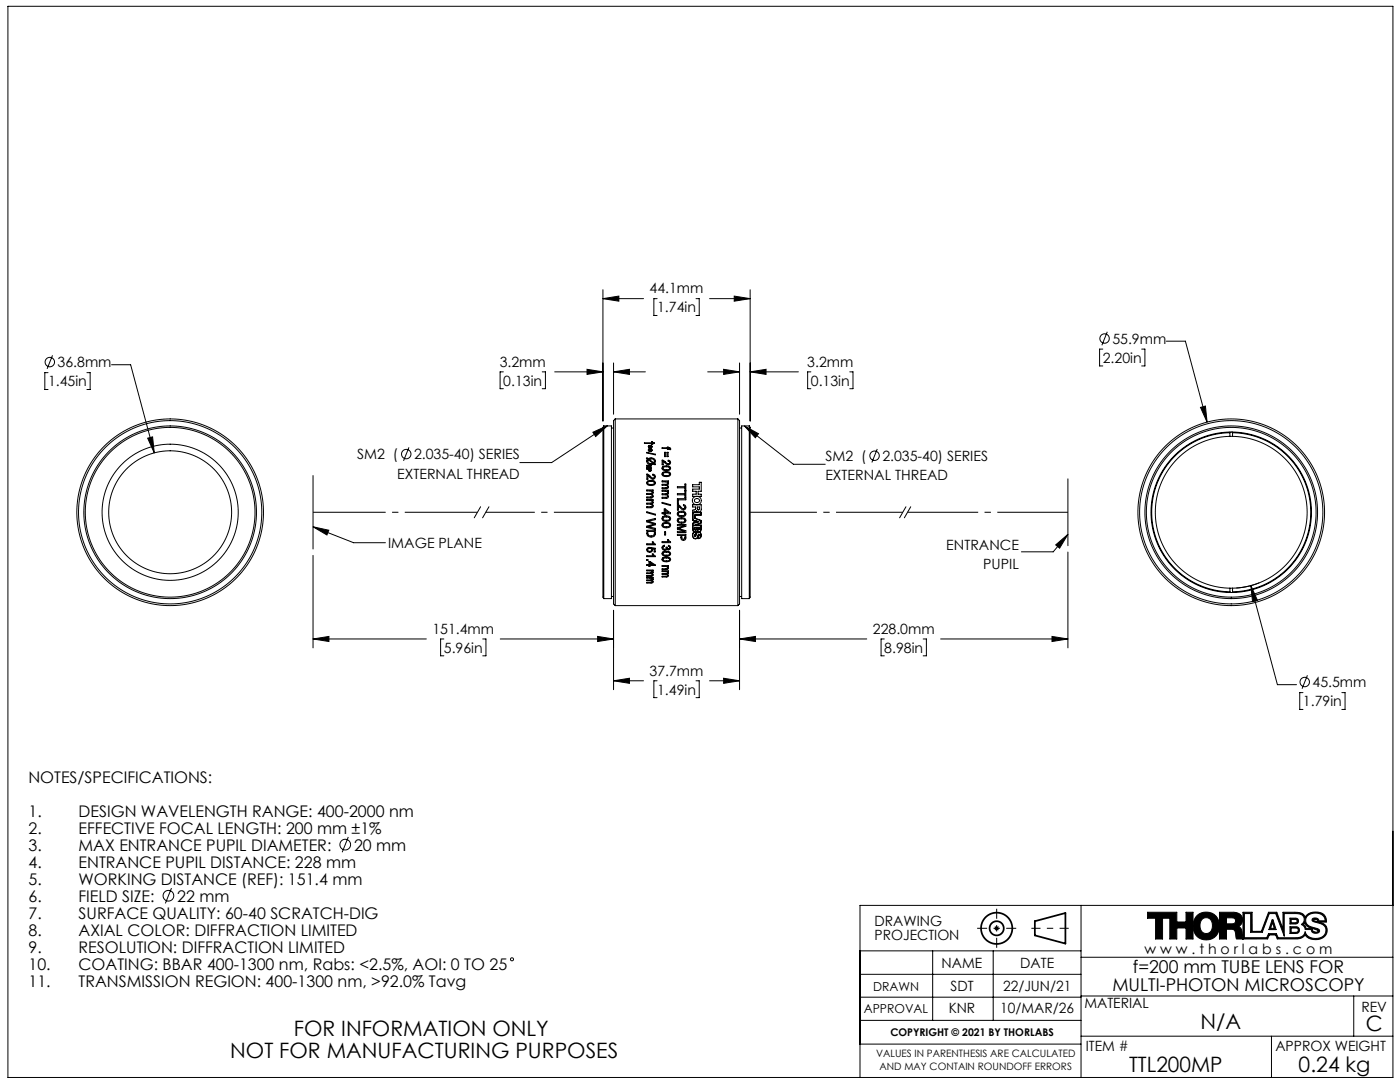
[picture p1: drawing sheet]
<svg xmlns="http://www.w3.org/2000/svg" width="279mm" height="216mm" viewBox="0 0 279 216" stroke-linecap="round" stroke-linejoin="round" font-family="sans-serif">
<g fill="none" stroke="#000" stroke-width=".2">
<path d="M1.6 1.3h276.4v213.7h-276.4zM120.3 59.6l3.2-.5v1zM120.3 57.8v26.2M120.3 59.6h8.1M131.1 59.6h-.6v3.4h.6M138.9 59.6h.6v3.4h-.6M141.6 59.6h8.1M146.5 59.1l3.2 .5-3.2 .5zM149.7 57.8v26.2M9.6 74.4h-.7v3.3h.7M10.5 70.9l-1.1 2.7M17.3 74.4h.7v3.3h-.7"/>
<path d="M22.3 72.8h3.8l4.7 17.6M100.5 74.2h-.7v3.4h.7M108.2 74.2h.7v3.4h-.7M110.7 74.2h9.6M117.2 73.7l3.1 .5-3.1 .5zM122.4 74.2l3.2-.5v1zM122.4 74.2h6.4M122.4 72.4v10.3M141.2 74.2h6.4M144.4 73.7l3.2 .5-3.2 .5zM147.6 72.4v10.3M149.7 74.2l3.2-.5v1z"/>
<path d="M149.7 74.2h9.6M161.8 74.2h-.6v3.4h.6M169.6 74.2h.6v3.4h-.6M220.1 69.7h-.7v3.3h.7M221 66.2l-1.1 2.7M227.8 69.7h.7v3.3h-.7M232.8 68.1h3.8l4.3 16.1M29.5 87.4l1-.2 .3 3.2zM62.5 94.9v14.7M81.6 89.3l-1.1 2.7M118.3 86.3l3-1.4-2.4 2.2zM120.5 85v34.4"/>
<path d="M120.5 85h1.5v34.4h-1.5M120.5 85l-.2 .3v33.9l.2 .2M121.3 84.9l-11.2 7.4h-6.4M122 85.4h.4M122.8 83.6v37.2M122.8 83.6l-.4 .3v36.6l.4 .3M122.8 83.6h24.5M128.6 88.4h1.7l-.1-.2 .4 .2-.5 .3 .2-.2zM129 91.5l.1-.1 .3 .1a.84 .84 0 0 1 .9-.1 .84 .84 0 0 1 .4 .9l-.1 .2 .2 .1-.1 .1-.2-.1a.92 .92 0 0 1-1.4-.6l.1-.4zM129.1 94.6l.4 .2 .5 .4a.33 .33 0 0 0 .6 0l-.1-.3-.2-.1v-.2a.52 .52 0 0 1 .3 .9 .52 .52 0 0 1-.9-.3l-.4-.3v.7h-.2zM129.1 99.7h1.2v.2h-.2a.37 .37 0 0 1 .3 .3 .37 .37 0 0 1-.3 .4 .39 .39 0 0 1 .2 .4 .39 .39 0 0 1-.4 .3h-.8v-.2h.9l.2-.2-.3-.3h-.8v-.2h.8a.23 .23 0 0 0 .3-.2 .23 .23 0 0 0-.2-.3h-.9zM129.1 97.8h1.2v.2h-.2a.36 .36 0 0 1 .3 .3 .36 .36 0 0 1-.3 .3 .39 .39 0 0 1 .2 .5 .39 .39 0 0 1-.4 .3h-.8v-.2l.9-.1 .2-.1-.3-.3h-.8v-.2h.8a.23 .23 0 0 0 .3-.2 .23 .23 0 0 0-.2-.3h-.9z"/>
<path d="M129.1 90.3l1.7 .3v.2l-1.7-.4zM129.1 93.5h.8a.3 .3 0 0 1 0 .5 .3 .3 0 0 1-.5-.2v-.2h-.3zM129.1 92.8h.8v.6l-.1-.5h-.2v.4l-.1-.4h-.3l-.1 .5zM129.2 96a1.2 1.2 0 0 1 1.6 .3 .95 .95 0 0 1-1.7 .3zM129.3 96.2l.4-.1a.73 .73 0 0 1 .9 .2 .85 .85 0 0 1-1.2 .3zM129.4 91.8l.9 .6-.7 .1a.44 .44 0 0 1-.2-.7zM129.4 89a.35 .35 0 0 1 .6-.1 .35 .35 0 0 1-.1 .5v.1a.33 .33 0 0 1 .1 .5 .33 .33 0 0 1-.5 0 .33 .33 0 0 1 .2-.5l-.3-.2zM129.5 91.6h.4a.48 .48 0 0 1 .6 .1 .48 .48 0 0 1 0 .6zM129.5 93.6l.3 .1a.19 .19 0 0 1 0 .2 .19 .19 0 0 1-.2 0zM129.5 89.8h.1M130.2 89.1h.1M132.1 91.8l.5 .2 .6 .5 .4-.1a.27 .27 0 0 0 0-.3 .27 .27 0 0 0-.3-.1l.1-.2a.49 .49 0 0 1 .2 .8 .49 .49 0 0 1-.8-.2l-.4-.4v.7h-.3z"/>
<path d="M132.1 97.8h1.3v.2h-.2a.36 .36 0 0 1 .2 .4 .36 .36 0 0 1-.2 .3 .39 .39 0 0 1 .2 .4 .39 .39 0 0 1-.4 .3h-.9v-.2h1l.1-.2-.2-.3h-.9v-.2h.8a.23 .23 0 0 0 .3-.1 .23 .23 0 0 0-.1-.3l-1-.1zM132.1 96h1.3v.2h-.2a.35 .35 0 0 1 .2 .3 .35 .35 0 0 1-.2 .3 .38 .38 0 0 1 .2 .4 .38 .38 0 0 1-.4 .3h-.9v-.2h1l.1-.2-.2-.3h-.9v-.2l1.1-.1a.31 .31 0 0 0-.1-.3 .31 .31 0 0 0-.3 0h-.7zM132.1 89.3h1.1v-.1h.2v.1l.4 .2v.2h-.2v-.2l-.4 .2v-.2h-1.1zM132.2 93.1a1.27 1.27 0 0 1 1.6 .3 1 1 0 0 1-1.7 0zM132.2 94.3a1.24 1.24 0 0 1 1.6 .2 .96 .96 0 0 1-1.6 .4zM132.4 94.4l.9-.1a.31 .31 0 0 1 .3 .4 .31 .31 0 0 1-.4 .2l-.7-.1-.2-.2zM132.4 93.3l.9-.1a.3 .3 0 0 1 .3 .3 .3 .3 0 0 1-.4 .2h-.7l-.2-.2zM132.6 90.3h.2v.8h-.2zM133.1 90.3h.2v.8h-.2zM135.2 99.5h1.7v.2h-1.5v.8h-.2zM135.2 98.5h1.5v-.5h.2v1.3h-.2v-.6h-1.5zM135.2 97.1h1.5v-.5h.2v1.3h-.2v-.6h-1.5z"/>
<path d="M138.2 96.7h1.4v-.5h.3v1.8h-.6v.6h.6v.4h-1.7v-.4h.7v-.6h-.7v-.4h1.4v-.5h-1.4zM138.7 99.6a.48 .48 0 0 1 .7-.1 .48 .48 0 0 1 0 .7 .47 .47 0 0 1-.6 .1 .47 .47 0 0 1-.1-.7zM147.3 83.6v37.2M147.3 83.6l.3 .3v36.6l-.3 .3M147.6 85.4h.4M148.6 85l2.8 1.5-.7 .8zM148.6 85l9.7 7.6h6.4M149.5 85v34.4M149.5 85h-1.5v34.4h1.5M149.5 85l.2 .3v33.9l-.2 .2M175.1 89.6l-1.1 2.7M213.1 95.6v13.3"/>
<path d="M239.6 81.3l1-.3 .3 3.2zM245.5 86.3a15.9 15.9 0 0 0-15.7 15.9 15.9 15.9 0 0 0 15.7 15.9M245.5 87.1a15.2 15.2 0 0 0-14.9 15.1 15.2 15.2 0 0 0 14.9 15.2M245.5 87.1h.5M245.5 86.2v.9M246 86.3a15.9 15.9 0 0 1 15.6 15.9 15.9 15.9 0 0 1-15.6 15.9M246 87.1a15.2 15.2 0 0 1 14.9 15.1 15.2 15.2 0 0 1-14.9 15.2M246 86.2v.9M62.5 105.1l3.1 .7-.4 .9zM62.5 105.1l8.1 3.2h6.3M62.5 110.8v18.5M95.9 101.1l-1.3 2.2"/>
<path d="M97.6 101.1l-1.3 2.2M122 119h.4M129.1 108.5h1.3l-.2-.4h.2l.4 .6h-1.7zM129.1 110.9h1.3l-.2-.4h.2l.4 .6h-1.7zM129.1 115.2h1.2v.2h-.2a.24 .24 0 0 1 .3 .2 .24 .24 0 0 1-.3 .2 .24 .24 0 0 1 .3 .3 .24 .24 0 0 1-.3 .2h-1v-.1h.9l.2-.1-.3-.2h-.8v-.2h.9l.2-.1-.3-.2h-.8zM129.1 113.7h1.2v.2h-.2a.27 .27 0 0 1 .3 .3 .27 .27 0 0 1-.3 .2 .29 .29 0 0 1 .2 .4 .29 .29 0 0 1-.4 .2h-.8v-.2h.9l.2-.1-.3-.2h-.8v-.2h.9l.2-.2-.3-.2h-.8zM129.1 111.6h.2v.2h-.2zM129.1 105.8h1.7v.2a.91 .91 0 0 1-.9 1.2 .91 .91 0 0 1-.8-1.3zM129.1 103.9l1.7-.5v.3l-1.5 .3 1.5 .4v.3l-1.5 .4 1.5 .3v.3l-1.7-.5v-.2l1.5-.4-1.5-.5zM129.1 102.1l1.7 .5v.2l-1.7-.5zM129.2 109.4l.3-.2 .1 .2a.35 .35 0 0 0-.2 .5 .35 .35 0 0 0 .4 .2 .35 .35 0 0 0 .2-.5l-.1-.4 .9 .2v.7h-.3v-.5l-.4-.1a.53 .53 0 0 1-.5 .7 .53 .53 0 0 1-.4-.8zM129.3 106l1.3 .1a.68 .68 0 0 1-.4 .9 .68 .68 0 0 1-.9-.4z"/>
<path d="M129.5 112h.2l1.1 .8h-1.1v.2h-.2v-.2h-.4v-.1h.4zM129.7 112.3l.6 .4h-.6zM132.1 108.1h1.4l-.3-.4h.2l.4 .6h-1.7zM132.1 113.9h1.3v.2h-.2a.26 .26 0 0 1 .2 .2 .26 .26 0 0 1-.2 .3 .29 .29 0 0 1 .2 .4 .29 .29 0 0 1-.4 .1h-.9v-.1h1l.1-.2-.2-.2h-.9v-.2h.9l.2-.1-.3-.2h-.8zM132.1 112.9h1.3v.1h-.2a.32 .32 0 0 1 .2 .4 .32 .32 0 0 1-.3 .3h-1v-.2h.8a.23 .23 0 0 0 .3-.2 .23 .23 0 0 0-.3-.3h-.8zM132.1 100.2l1.7 .5v.2l-1.7-.5zM132.2 111.3a1.27 1.27 0 0 1 1.6 .3 1.02 1.02 0 0 1-1.7 0zM132.2 103.1a1.16 1.16 0 0 1 1.6 .3 .94 .94 0 0 1-.7 .7 .94 .94 0 0 1-.9-.3zM132.2 104.4a1.16 1.16 0 0 1 1.6 .3 .94 .94 0 0 1-.7 .7 .94 .94 0 0 1-.9-.3zM132.2 110.2a1.24 1.24 0 0 1 1.6 .2v.1a1 1 0 0 1-1.7 0zM132.2 108.9l.4-.1v.2a.31 .31 0 0 0-.2 .4 .31 .31 0 0 0 .4 .2 .31 .31 0 0 0 .1-.4h.2a.26 .26 0 0 0 .3 .3 .26 .26 0 0 0 .2-.2 .26 .26 0 0 0-.2-.3v-.2a.44 .44 0 0 1 .4 .6 .44 .44 0 0 1-.7 .1 .5 .5 0 0 1-.8 .2 .5 .5 0 0 1-.1-.8zM132.4 103.3l.4-.1a.72 .72 0 0 1 .8 .2 .83 .83 0 0 1-1.2 .3z"/>
<path d="M132.4 104.6l.4-.1a.72 .72 0 0 1 .8 .2 .84 .84 0 0 1-1.2 .3zM132.4 110.3l.9-.1a.31 .31 0 0 1 .3 .3 .31 .31 0 0 1-.4 .3l-.7-.1-.2-.2zM132.4 111.5l.9-.1a.27 .27 0 0 1 .3 .1 .27 .27 0 0 1 0 .3 .78 .78 0 0 1-1.3-.3zM132.6 101.6h.2l1 .8v.1h-1v.2h-.2v-.2h-.5v-.2h.5zM132.6 106.1h.2v.6h-.2zM132.8 101.8l.6 .5h-.6zM133.1 109.2h.1M135.2 100.7l.4 .1 .6 .7 .4-.1a.32 .32 0 0 0-.2-.5v-.2a.55 .55 0 0 1 .3 .9 .55 .55 0 0 1-.9-.2l-.4-.5v.9h-.2zM135.2 106.6h1.7v.4a.57 .57 0 0 1-.1 .7 .57 .57 0 0 1-.7 .1l-.2-.3v-.7h-.7zM135.2 104.7h1.7v.3l-1.5 .5 1.5 .4v.4h-1.7v-.3h1.4l-1.4-.4v-.3l1.4-.4h-1.4zM135.3 102.2a1.15 1.15 0 0 1 1.6 .3 .94 .94 0 0 1-.7 .7 .94 .94 0 0 1-1-.4zM135.3 103.5a1.16 1.16 0 0 1 1.6 .3 .94 .94 0 0 1-.7 .7 .94 .94 0 0 1-1-.4z"/>
<path d="M135.4 102.4l.4-.2a.72 .72 0 0 1 .9 .3 .83 .83 0 0 1-1.2 .3zM135.4 103.7l.4-.2a.72 .72 0 0 1 .9 .3 .83 .83 0 0 1-1.2 .3zM136.1 106.8l.6 .1a.38 .38 0 0 1-.1 .5 .38 .38 0 0 1-.5 0zM138.3 102.3h1.6v.4h-1.2v.7l1.2 .5v.4l-1.5 .5h1.5v.6a.45 .45 0 0 1-.1 .6 .45 .45 0 0 1-.6 0l-.4 .2v.3a.25 .25 0 0 0-.2 .3 .25 .25 0 0 0 .2 .2h.1a.66 .66 0 0 1 .6-.8 .64 .64 0 0 1 .4 .6 .64 .64 0 0 1-.5 .6v-.3a.23 .23 0 0 0 .2-.2 .23 .23 0 0 0-.2-.2 .6 .6 0 0 1-.2 .6 .6 .6 0 0 1-.6 .1 .71 .71 0 0 1 .1-1.2 1.31 1.31 0 0 1-.4-1.5v-.2l.3-.2v-.3a1.27 1.27 0 0 1-.3-1.3zM138.6 105.2h.4a.32 .32 0 0 1 0 .4 .32 .32 0 0 1-.4 .1zM138.7 105.3h.2a.21 .21 0 0 1 .1 .3 .21 .21 0 0 1-.3 0zM138.7 106.7l.2-.1-.1 .4zM138.8 103.9l.7 .2-.7 .2zM138.9 106.2l.3-.1h.1l-.2 .2-.2 .3zM138.9 104l.4 .1-.4 .1zM139 101.9l-.1 .2-.6 .1h1.6v.6h-1.2v.6l1.2 .4v.6l-1 .4h1a1.67 1.67 0 0 1-.3 1.4 .71 .71 0 0 1 .4 .7 .71 .71 0 0 1-.7 .6v-.5M139 101.9a.53 .53 0 0 0 .8 .2 .53 .53 0 0 0 .1-.7v-.7h-1.7v.5h.7a.49 .49 0 0 1-.2 .5 .49 .49 0 0 1-.5 .1v2l.3 .1v.3a1.02 1.02 0 0 0-.3 1.1l.1 .5 .2 .4a.69 .69 0 0 0-.3 .9 .69 .69 0 0 0 .9 .3l.2-.4"/>
<path d="M139 101.9h.1M139.2 105.2h.4a.28 .28 0 0 1 0 .4 .28 .28 0 0 1-.4 0zM139.2 101.2h.4a.3 .3 0 0 1 0 .4 .3 .3 0 0 1-.4 0zM139.3 105.3h.2a.18 .18 0 0 1 0 .3 .18 .18 0 0 1-.3 0 .18 .18 0 0 1 .1-.3zM139.3 107h.1M139.4 106.7l.1 .2h-.2zM147.6 119h.4M180.8 101.1l-1.3 2.2M181.8 101.1l-1.3 2.2M210.7 108.7l2.4-2.1-1.6 2.8zM213.1 106.6l-2.9 3.5h-6.4M213.1 110.2v19.1"/>
<path d="M245.5 117.4h.5M245.5 117.4v.8M246 117.4v.8M249.6 116.9l1.4 2.9-1 .3zM249.6 116.9l5.3 19.7h3.8M251.3 116.3a15.2 15.2 0 0 1-4.6 1M62.5 127.5l3.1-.5v1zM62.5 127.5h22.6M88.6 127.5h-.7v3.4h.7M96.3 127.5h.7v3.4h-.7M99.8 127.5h22.6M119.3 127l3.1 .5-3.1 .5z"/>
<path d="M122.4 135.8l3.2-.5v1.1zM122.4 121.8v15.8M122.4 135.8h6M122.8 120.8h24.5M131.1 135.8h-.6v3.4h.6M138.9 135.8h.6v3.4h-.6M141.6 135.8h6M144.4 135.3l3.2 .5-3.2 .6zM147.6 127.5l3.2-.5v1zM147.6 121.8v15.8M147.6 127.5h25.4M176.5 127.5h-.7v3.4h.7"/>
<path d="M184.2 127.5h.7v3.4h-.7M187.7 127.5h25.4M209.9 127l3.2 .5-3.2 .5zM260 138.2h-.6v3.4h.6M260.9 134.7l-1.1 2.7M267.8 138.2h.6v3.4h-.6M34.2 177.2l-1.2 3.1M69.5 167l-1.2 3.1M171.6 189.7h44.1M171.6 199h44.1M171.6 194.4h44.1M186.1 189.7v13.9"/>
<path d="M198.2 189.7v13.9M198.4 185.2h1M198.6 184.9l.7 .7M198.9 184.7v1M199.3 184.9l-.7 .7M215.7 198.7h62.3M215.7 180.7v34.3M215.7 191h62.3M229 182h5.9v2h1.8v-2h1.4v5.4h-1.4v-2.2h-1.8v2.2h-1.4v-4.2h-1.5v4.2h-1.4v-4.2h-1.6zM239 182.6a2.76 2.76 0 0 1 4.3 1.5 2.76 2.76 0 0 1-3.1 3.4 2.86 2.86 0 0 1-1.2-4.9zM239.9 183.5a1.26 1.26 0 0 1 1.5-.2 1.26 1.26 0 0 1 .6 1.4 1.28 1.28 0 0 1-1.3 1.6 1.28 1.28 0 0 1-1.2-1.6l.1-.7zM244.8 183.1h1.1a.61 .61 0 0 1 .7 .6 .61 .61 0 0 1-.7 .6h-1.1z"/>
<path d="M248.3 182.3h1.3v3.7h2.3l1.4-3.7h1.3l1.7 4.5v-4.5h2.3a1.27 1.27 0 0 1 1.4 .4 1.27 1.27 0 0 1 .1 1.4l-.4 .4a1.13 1.13 0 0 1 .8 1h1.2a.9 .9 0 0 0 .7 .7 .9 .9 0 0 0 1-.5l-.3-.3-1.1-.4a1.41 1.41 0 0 1-1.4-1.4 1.41 1.41 0 0 1 1.5-1.4 1.83 1.83 0 0 1 2.4 1.5h-1.3a.74 .74 0 0 0-.6-.5 .74 .74 0 0 0-.8 .4l.1 .2a5.8 5.8 0 0 1 2.6 1.2 1.67 1.67 0 0 1-.3 1.7 1.67 1.67 0 0 1-1.7 .6 1.87 1.87 0 0 1-2-1.4 1.55 1.55 0 0 1-1.9 1.2h-3.5l-.4-.8h-1.5l-.4 .8h-4.5zM253.9 183.6h.2l.6 1.9h-1.5zM254 184.1l.3 1.1h-.7zM257.4 183.2h1.2a.58 .58 0 0 1 .5 .6 .58 .58 0 0 1-.5 .6h-1.2zM257.4 184.9h1.3a.67 .67 0 0 1 .6 .7 .67 .67 0 0 1-.6 .7h-1.3zM257.7 185.2h.9a.44 .44 0 0 1 .5 .4 .44 .44 0 0 1-.5 .4h-.9zM257.7 183.5h.8a.34 .34 0 0 1 .4 .3 .34 .34 0 0 1-.4 .3h-.8zM260.4 184a1.54 1.54 0 0 0 1.5 1.3h-1.3l-.2-.6-.3-.3zM261.9 185.3l1.1 .4a.61 .61 0 0 1-.6 .3 .61 .61 0 0 1-.5-.5zM262.1 183.6h.8v.3l-.6-.2zM263.3 184h.1M263.3 184h1.4a1.84 1.84 0 0 0-2.2-2l-1.2 .2-.8 .8a1.75 1.75 0 0 0-2.1-1h-2.4v3.4l-1.2-3.4h-1.6l-1.5 3.8h-1.8v-3.8h-1.8v5.4"/>
<path d="M263.3 184a1.73 1.73 0 0 1 1.6 1.8 1.73 1.73 0 0 1-1.8 1.7h-1a1.97 1.97 0 0 1-1.6-1 1.68 1.68 0 0 1-1.6 .9h-4l-.3-.8h-1.3l-.3 .8h-6.2l-.1-.3a1.67 1.67 0 0 0-.7-1.7h-1.2v2h-1.4v-5.4h2.7a1.53 1.53 0 0 1 1.8 1 1.53 1.53 0 0 1-.8 1.9 2.12 2.12 0 0 1 .9 2l.1 .2M270.2 198.7v8.1M278 180.7h-106.4v34.3M171.6 203.6h44.1M171.6 208.3h44.1M215.7 206.8h62.3M253.7 206.8v8.2"/>
<circle cx="9.9" cy="72.2" r=".94"/>
<circle cx="220.4" cy="67.5" r=".94"/>
<circle cx="81.1" cy="90.6" r=".94"/>
<circle cx="129.8" cy="89.2" r=".22"/>
<circle cx="129.8" cy="89.8" r=".23"/>
<circle cx="139.1" cy="99.9" r=".87"/>
<circle cx="174.5" cy="90.9" r=".94"/>
<circle cx="34" cy="102.2" r="18.6"/>
<circle cx="34" cy="102.2" r="12.3"/>
<circle cx="34" cy="102.2" r="17.2"/>
<circle cx="34" cy="102.2" r="16.9"/>
<circle cx="34" cy="102.2" r="13.6"/>
<circle cx="34" cy="102.2" r="18.3"/>
<circle cx="245.7" cy="102.2" r="16.9"/>
<circle cx="245.7" cy="102.2" r="18.3"/>
<circle cx="245.7" cy="102.2" r="16"/>
<circle cx="245.7" cy="102.2" r="17.2"/>
<circle cx="245.7" cy="102.2" r="18.6"/>
<circle cx="260.4" cy="136.1" r=".94"/>
<circle cx="33.6" cy="178.7" r="1.07"/>
<circle cx="68.9" cy="168.5" r="1.07"/>
<circle cx="102.2" cy="191.4" r=".3"/>
</g>
<g fill="none" stroke="#000" stroke-width=".35">
<path d="M206.5 183.8l6.1-1.6v6.1l-6.1-1.7z"/>
<circle cx="198.9" cy="185.2" r="3.1"/>
<circle cx="198.9" cy="185.2" r="1.41"/>
</g>
<path d="M205.8 185.2h7.5" fill="none" stroke="#000" stroke-width=".2" stroke-dasharray="15.2 1.3 1.3 1.3" stroke-dashoffset="13.4" stroke-linecap="butt"/>
<path d="M195 185.2h7.8M198.9 181.3v7.8" fill="none" stroke="#000" stroke-width=".2" stroke-dasharray="15.2 1.3 1.3 1.3" stroke-dashoffset="13.2" stroke-linecap="butt"/>
<path d="M229 182h5.9v2h1.8v-2h1.4v5.4h-1.4v-2.2h-1.8v2.2h-1.4v-4.2h-1.5v4.2h-1.4v-4.2h-1.6zM238.8 182.7a2.72 2.72 0 0 1 3.5-.3 2.72 2.72 0 0 1 .9 3.4 2.69 2.69 0 0 1-3.5 1.6 2.69 2.69 0 0 1-1.5-3.6zM239.9 183.4a1.72 1.72 0 0 0 .7 2.9 1.66 1.66 0 0 0 1.4-1.2 1.66 1.66 0 0 0-.4-1.7 1.2 1.2 0 0 0-1.7 0zM243.4 182h2.7a1.53 1.53 0 0 1 1.8 1 1.53 1.53 0 0 1-.8 1.9l.4 .2 .3 .5 .3 1.8h-1.3l-.3-1.6-.3-.3-.4-.1h-1v2h-1.4zM244.8 183.1v1.2h1.3l.4-.3 .1-.4-.3-.4zM248.1 182v5.4h4.9l.3-.8h1.3l.3 .8h4a1.71 1.71 0 0 0 1.6-.9 2.61 2.61 0 0 0 4.3-.4 1.67 1.67 0 0 0-1.5-2.1h1.4a1.92 1.92 0 0 0-2.5-2 2.14 2.14 0 0 0-1.7 1 1.79 1.79 0 0 0-2.1-1h-2.4v3.4l-1.2-3.4h-1.6l-1.5 3.8h-1.8v-3.8zM260.4 184a1.54 1.54 0 0 0 1.5 1.3h-1.3l-.2-.6a.36 .36 0 0 1 0-.7zM248.3 182.3h1.3v3.7h2.3l1.4-3.7h1.3l1.7 4.5v-4.5h2.3a1.3 1.3 0 0 1 1.7 1.5l-.3 .4-.3 .3 .5 .4 .3 .6h1.2l.2 .5 .5 .2h.6l.3-.3a.66 .66 0 0 0-.8-.7 1.89 1.89 0 0 1-1.9-1.4 1.71 1.71 0 0 1 2.2-1.6 1.58 1.58 0 0 1 1.7 1.5h-1.3l-.1-.3-.5-.2-.7 .2v.4l.9 .3a1.79 1.79 0 0 1 1.8 1.4 1.85 1.85 0 0 1-2.4 1.7 1.79 1.79 0 0 1-1.7-1.3 1.56 1.56 0 0 1-1.9 1.2h-3.5l-.4-.8h-1.5l-.4 .8h-4.5zM261.9 185.3l1 .3 .1 .3-.3 .1-.5-.1-.3-.3zM262.1 183.6l.7-.1 .1 .4zM254 184.1l-.4 1.1h.7zM253.9 183.6h.2l.6 1.9h-1.5zM257.4 183.2l1.5 .1 .2 .3v.5l-.4 .3h-1.3zM257.7 183.5v.6h.9l.3-.2-.2-.4zM257.4 184.9l1.7 .1 .2 .4v.5l-.5 .4h-1.4zM257.7 185.2v.8h1l.4-.2v-.4l-.2-.2z" fill-rule="evenodd" fill="#000"/>
<path d="M149.7 102.2h30.5" fill="none" stroke="#000" stroke-width=".2" stroke-dasharray="15.2 1.3 1.3 1.3" stroke-dashoffset="1.9" stroke-linecap="butt"/>
<path d="M181.1 102.2h32" fill="none" stroke="#000" stroke-width=".2" stroke-dasharray="15.2 1.3 1.3 1.3" stroke-dashoffset="1.1" stroke-linecap="butt"/>
<path d="M120.3 102.2h-23.4" fill="none" stroke="#000" stroke-width=".2" stroke-dasharray="15.2 1.3 1.3 1.3" stroke-dashoffset="5.5" stroke-linecap="butt"/>
<path d="M95.3 102.2h-32.8" fill="none" stroke="#000" stroke-width=".2" stroke-dasharray="15.2 1.3 1.3 1.3" stroke-dashoffset=".7" stroke-linecap="butt"/>
<g fill="#000">
<path d="M118.3 86.3l3-1.4-2.4 2.2z"/>
<path d="M149.7 74.2l3.2-.5v1zM144.4 73.7l3.2 .5-3.2 .5zM117.2 73.7l3.1 .5-3.1 .5zM122.4 74.2l3.2-.5v1zM146.5 59.1l3.2 .5-3.2 .5zM120.3 59.6l3.2-.5v1zM122.4 135.8l3.2-.5v1.1zM144.4 135.3l3.2 .5-3.2 .6zM210.7 108.7l2.4-2.1-1.6 2.8zM62.5 105.1l3.1 .7-.4 .9zM148.6 85l2.8 1.5-.7 .8zM29.5 87.4l1.3 3-.3-3.2zM239.6 81.3l1.3 2.9-.3-3.2zM249.6 116.9l.4 3.2 1-.3z"/>
<path d="M147.6 127.5l3.2-.5v1zM209.9 127l3.2 .5-3.2 .5zM62.5 127.5l3.1-.5v1zM119.3 127l3.1 .5-3.1 .5z"/>
</g>
<g font-size="4.2">
<text x="58.6" y="206.8">FOR INFORMATION ONLY</text>
<text x="239.6" y="205.2">N/A</text>
<text x="272.6" y="205.8">C</text>
<text x="45.9" y="211">NOT FOR MANUFACTURING PURPOSES</text>
<text x="225.3" y="213.9">TTL200MP</text>
<text x="259.2" y="213.9">0.24 kg</text>
</g>
<g font-size="3.5">
<text x="222" y="197.7">MULTI-PHOTON MICROSCOPY</text>
<text x="226.1" y="194.2">f=200 mm TUBE LENS FOR</text>
</g>
<g font-size="3.2">
<text x="5.7" y="156.1">NOTES/SPECIFICATIONS:</text>
<text x="5.7" y="162.9">1.</text>
<text x="5.7" y="166.3">2.</text>
<text x="15.7" y="162.9">DESIGN WAVELENGTH RANGE: 400-2000 nm</text>
<text x="15.7" y="166.3">EFFECTIVE FOCAL LENGTH: 200 mm ±1%</text>
<text x="5.7" y="169.7">3.</text>
<text x="5.7" y="173.1">4.</text>
<text x="15.7" y="169.7">MAX ENTRANCE PUPIL DIAMETER:</text>
<text x="15.7" y="173.1">ENTRANCE PUPIL DISTANCE: 228 mm</text>
<text x="70.7" y="169.7">20 mm</text>
<text x="5.7" y="179.9">6.</text>
<text x="5.7" y="176.5">5.</text>
<text x="15.7" y="176.5">WORKING DISTANCE (REF): 151.4 mm</text>
<text x="15.7" y="179.9">FIELD SIZE:</text>
<text x="35.4" y="179.9">22 mm</text>
<text x="5.7" y="183.3">7.</text>
<text x="15.7" y="183.3">SURFACE QUALITY: 60-40 SCRATCH-DIG</text>
<text x="5.7" y="186.7">8.</text>
<text x="5.7" y="190.1">9.</text>
<text x="15.7" y="186.7">AXIAL COLOR: DIFFRACTION LIMITED</text>
<text x="15.7" y="190.1">RESOLUTION: DIFFRACTION LIMITED</text>
<text x="5.7" y="193.5">10.</text>
<text x="5.7" y="196.9">11.</text>
<text x="15.7" y="193.5">COATING: BBAR 400-1300 nm, Rabs: &lt;2.5%, AOI: 0 TO 25</text>
<text x="15.7" y="196.9">TRANSMISSION REGION: 400-1300 nm, &gt;92.0% Tavg</text>
</g>
<g font-size="2.8">
<text x="129.6" y="58.5">44.1mm</text>
<text x="131.1" y="62.3">1.74in</text>
<text x="222" y="68.6">55.9mm</text>
<text x="9.6" y="77.1">1.45in</text>
<text x="11.5" y="73.3">36.8mm</text>
<text x="99.7" y="73.2">3.2mm</text>
<text x="100.5" y="76.9">0.13in</text>
<text x="161.1" y="73.2">3.2mm</text>
<text x="161.8" y="76.9">0.13in</text>
<text x="220.1" y="72.4">2.20in</text>
<text x="71.3" y="91.7">SM2 (</text>
<text x="79.3" y="95.5">EXTERNAL THREAD</text>
<text x="82.6" y="91.7">2.035-40) SERIES</text>
<text x="164.7" y="92">SM2 (</text>
<text x="164.7" y="95.8">EXTERNAL THREAD</text>
<text x="176.1" y="92">2.035-40) SERIES</text>
<text x="77.4" y="109.4">IMAGE PLANE</text>
<text x="188.9" y="109.8">ENTRANCE</text>
<text x="196.2" y="113.6">PUPIL</text>
<text x="86.3" y="126.5">151.4mm</text>
<text x="88.6" y="130.2">5.96in</text>
<text x="174.2" y="126.5">228.0mm</text>
<text x="176.5" y="130.2">8.98in</text>
<text x="129.6" y="134.8">37.7mm</text>
<text x="261.9" y="137.2">45.5mm</text>
<text x="131.1" y="138.6">1.49in</text>
<text x="260" y="141">1.79in</text>
<text x="174.5" y="184.8">DRAWING</text>
<text x="174.5" y="187.6">PROJECTION</text>
<text x="228.4" y="190.4">w w w . t h o r l a b s . c o m</text>
<text x="187.9" y="193.2">NAME</text>
<text x="189.7" y="197.7">SDT</text>
<text x="200.2" y="197.7">22/JUN/21</text>
<text x="203.6" y="193.2">DATE</text>
<text x="189.3" y="202.2">KNR</text>
<text x="199.6" y="202.2">10/MAR/26</text>
<text x="216.4" y="201.2">MATERIAL</text>
<text x="271.7" y="201.8">REV</text>
<text x="216.7" y="209.7">ITEM #</text>
<text x="254.5" y="209.7">APPROX WEIGHT</text>
</g>
<g font-size="2.5">
<text x="174.2" y="197.7">DRAWN</text>
<text x="172.4" y="202.2">APPROVAL</text>
</g>
<text font-size="2.1" x="177.7" y="206.8">COPYRIGHT © 2021 BY THORLABS</text>
<g font-size="2">
<text x="174.8" y="211">VALUES IN PARENTHESIS ARE CALCULATED</text>
<text x="175.5" y="213.5">AND MAY CONTAIN ROUNDOFF ERRORS</text>
</g>
</svg>
